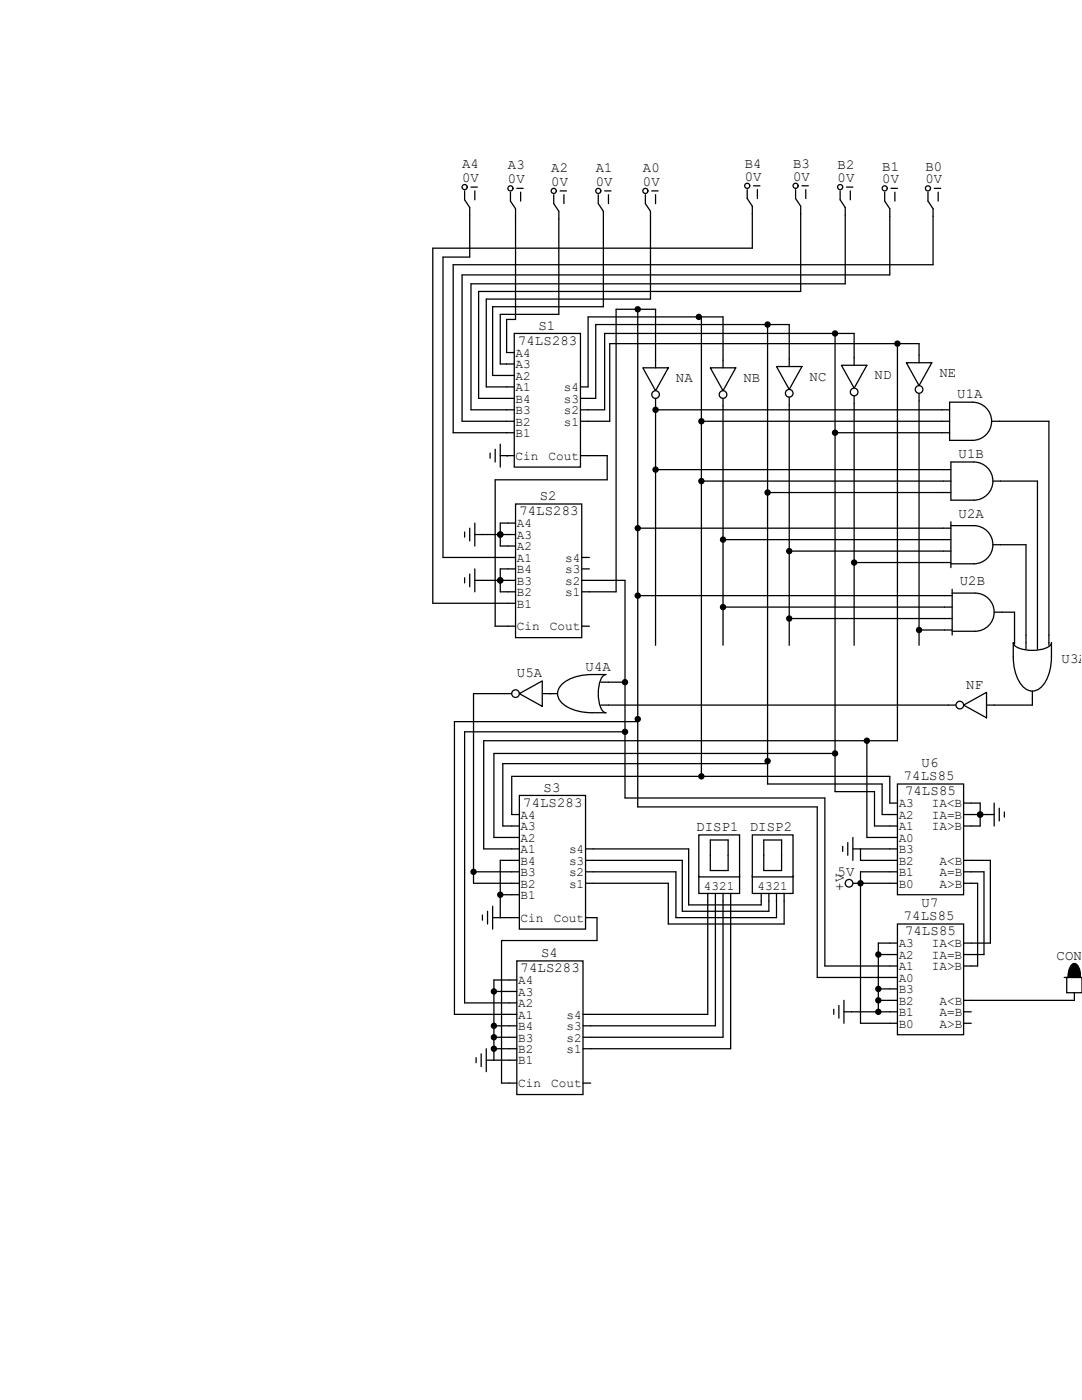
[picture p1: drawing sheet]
<svg xmlns="http://www.w3.org/2000/svg" width="216mm" height="279mm" viewBox="0 0 216 279" stroke-linecap="round" stroke-linejoin="round" font-family="sans-serif">
<g fill="none" stroke="#000" stroke-width=".25">
<path d="M92.7 38.1v1.8l1 1.5v1.5M94 37.3h1.2M94.7 38.1v1.8M101.9 38.4v1.7l1 1.6v1.5M103.1 37.6h1.3M103.9 38.4v1.7M110.5 38.9v1.7l1 1.6v1.5M111.8 38.1h1.2M112.5 38.9v1.7M119.4 38.9v1.7l1 1.6v1.5M120.6 38.1h1.3M121.4 38.9v1.7"/>
<path d="M128.8 38.9v1.7l1 1.6v1.5M130 38.1h1.3M130.8 38.9v1.7M149.1 37.8v1.8l1 1.5v1.6M150.4 37.1h1.2M151.1 37.8v1.8M158.7 37.8v1.8l1.1 1.5v1.6M160 37.1h1.3M160.8 37.8v1.8M167.6 38.1v1.8l1.1 1.5v1.5M168.9 37.3h1.3M169.7 38.1v1.8"/>
<path d="M176.5 38.4v1.7l1 1.6v1.5M177.8 37.6h1.3M178.6 38.4v1.7M185.2 38.4v1.7l1 1.6v1.5M186.4 37.6h1.3M187.2 38.4v1.7M168.4 199.6v4.6M166.4 201.4v1M167.4 200.7v2.5M168.4 201.9h1.5"/>
<circle cx="92.7" cy="37.3" r=".51"/>
<circle cx="101.9" cy="37.6" r=".51"/>
<circle cx="110.5" cy="38.1" r=".51"/>
<circle cx="119.4" cy="38.1" r=".51"/>
<circle cx="128.8" cy="38.1" r=".51"/>
<circle cx="149.1" cy="37.1" r=".51"/>
<circle cx="158.7" cy="37.1" r=".51"/>
<circle cx="167.6" cy="37.3" r=".51"/>
<circle cx="176.5" cy="37.6" r=".51"/>
<circle cx="185.2" cy="37.6" r=".51"/>
</g>
<path d="M213.7 192.7a.73 .73 0 0 1 1.3 0 4.9 4.9 0 0 1 0 4.8 .73 .73 0 0 1-1.3 0 4.9 4.9 0 0 1 0-4.8z" fill-rule="evenodd" fill="#000" stroke="#000" stroke-width=".25"/>
<path d="M212.9 195.1h3v3h-3z" fill-rule="evenodd" fill="#fff" stroke="#000" stroke-width=".25"/>
<path d="M170.2 176.3h1.5M212.3 195.1h3.4M214.4 198.1v1.5" fill="none" stroke="#000" stroke-width=".25"/>
<circle cx="169.4" cy="176.3" r=".76" fill="#fff" stroke="#000" stroke-width=".25"/>
<path d="M168.1 168.9v1M169.2 168.1v2.6M170.2 167.1v4.6M170.2 169.4h1.5M196.8 162.6h1.6M198.4 160.3v4.5M199.4 161.3v2.5M200.4 162.1v1" fill="none" stroke="#000" stroke-width=".25"/>
<path d="M179.1 184.4h13.2v22.1h-13.2z" fill-rule="evenodd" fill="#fff" stroke="#000" stroke-width=".25"/>
<g fill="none" stroke="#000" stroke-width=".25">
<path d="M177.5 188.2h1.6M177.5 190.5h1.6M177.5 192.8h1.6M177.5 195.1h1.6M177.5 197.4h1.6M177.5 199.6h1.6M192.3 188.2h1.5M192.3 190.5h1.5M192.3 192.8h1.5M192.3 199.6h1.5M177.5 201.9h1.6M177.5 204.2h1.6"/>
<path d="M192.3 201.9h1.5M192.3 204.2h1.5"/>
</g>
<path d="M179.1 156.5h13.2v22.1h-13.2z" fill-rule="evenodd" fill="#fff" stroke="#000" stroke-width=".25"/>
<g fill="none" stroke="#000" stroke-width=".25">
<path d="M177.5 160.3h1.6M177.5 162.6h1.6M177.5 164.8h1.6M177.5 167.1h1.6M177.5 169.4h1.6M177.5 171.7h1.6M177.5 174h1.6M177.5 176.3h1.6M192.3 160.3h1.5M192.3 162.6h1.5M192.3 164.8h1.5M192.3 171.7h1.5"/>
<path d="M192.3 174h1.5M192.3 176.3h1.5M96.3 182.6v1M97.3 181.9v2.5M98.3 180.8v4.6M98.3 183.1h1.5"/>
</g>
<g fill="#fff" stroke="#000" stroke-width=".25">
<path d="M150.1 174.8h8.1v3.5h-8.1z" fill-rule="evenodd"/>
<path d="M150.1 166.6h8.1v8.4h-8.1z" fill-rule="evenodd"/>
</g>
<path d="M151.9 178.3v1.5M152.4 167.6h3.6v6.1h-3.6zM153.4 178.3v1.5M154.9 178.3v1.5M156.5 178.3v1.5" fill="none" stroke="#000" stroke-width=".25"/>
<g fill="#fff" stroke="#000" stroke-width=".25">
<path d="M139.4 174.8h8.2v3.5h-8.2z" fill-rule="evenodd"/>
<path d="M139.4 166.6h8.2v8.4h-8.2z" fill-rule="evenodd"/>
</g>
<path d="M100.6 138.4h1.5M103.6 138.4l4.6-2.5v5.1zM108.2 138.4h1.5M141.2 178.3v1.5M141.7 167.6h3.6v6.1h-3.6zM142.7 178.3v1.5M144.3 178.3v1.5M145.8 178.3v1.5M95 211.1v1M96 210.3v2.6M97 209.3v4.6M97 211.6h1.6" fill="none" stroke="#000" stroke-width=".25"/>
<g fill="#fff" stroke="#000" stroke-width=".25">
<path d="M103.1 191.8h13.2v26.6h-13.2z" fill-rule="evenodd"/>
<circle cx="102.9" cy="138.4" r=".76"/>
</g>
<g fill="none" stroke="#000" stroke-width=".25">
<path d="M101.6 195.6h1.5M101.6 197.9h1.5M101.6 200.2h1.5M101.6 202.4h1.5M101.6 204.7h1.5M101.6 207h1.5M101.6 209.3h1.5M101.6 211.6h1.5M101.6 216.2h1.5M116.3 202.4h1.6M116.3 204.7h1.6M116.3 207h1.6"/>
<path d="M116.3 209.3h1.6M116.3 216.2h1.6"/>
</g>
<path d="M103.6 158.7h13.2v26.7h-13.2z" fill-rule="evenodd" fill="#fff" stroke="#000" stroke-width=".25"/>
<g fill="none" stroke="#000" stroke-width=".25">
<path d="M109.7 138.4h1.6M112 136.7a8.3 8.3 0 0 1 6.1-2.1h2.8a1.68 1.68 0 0 0-1.2 1.4 7.5 7.5 0 0 0 .5 5.9l.7 .3a16 16 0 0 1-6.8-.7 3.8 3.8 0 0 1-2.8-3.1v-.6zM119.9 136.1h1.5M119.9 140.7h1.5M189.2 140.7h1.6M192.3 140.7l4.5-2.5v5.1zM196.8 140.7h1.6M102.1 162.6h1.5M102.1 164.8h1.5M102.1 167.1h1.5M102.1 169.4h1.5M102.1 171.7h1.5"/>
<path d="M102.1 174h1.5M102.1 176.3h1.5M102.1 178.6h1.5M116.8 169.4h1.6M116.8 171.7h1.6M116.8 174h1.6M116.8 176.3h1.6M102.1 183.1h1.5M116.8 183.1h1.6"/>
</g>
<circle cx="191.5" cy="140.7" r=".76" fill="#fff" stroke="#000" stroke-width=".25"/>
<g fill="none" stroke="#000" stroke-width=".25">
<path d="M180.8 72.4h5.1l-2.5 4.6zM183.4 70.9v1.5M183.4 78.5v1.5M188 81.8h1.5M188 84.1h1.5M188 86.4h1.5M188.2 93.7h1.5M188.2 96h1.5M188.2 98.3h1.5M189.5 80.3h4.6a3.8 3.8 0 0 1 3.8 3.8 3.8 3.8 0 0 1-3.8 3.8h-4.6zM189.7 92.2h4.6a3.8 3.8 0 0 1 3.8 3.8 3.8 3.8 0 0 1-3.8 3.8h-4.6zM197.9 84.1h1.5"/>
<path d="M198.1 96h1.5M188.2 105.4h1.5M188.2 107.7h1.5M188.2 110h1.5M188.2 112.3h1.5M188.5 118.9h1.5M189.7 104.9h4.6a3.8 3.8 0 0 1 3.8 3.8 3.8 3.8 0 0 1-3.8 3.8h-4.6M189.7 104.1v9.2M190 118.4h4.6a3.8 3.8 0 0 1 3.8 3.8 3.8 3.8 0 0 1-3.8 3.8h-4.6M190 117.6v9.1M198.1 108.7h1.5M188.5 121.2h1.5"/>
<path d="M188.5 123.4h1.5M188.5 125.7h1.5M198.4 122.2h1.5M202.2 128.3a1.68 1.68 0 0 0 1.4 1.2 7.5 7.5 0 0 0 5.8-.6l.4-.6a16 16 0 0 1-.7 6.8 3.8 3.8 0 0 1-3.1 2.8 3.8 3.8 0 0 1-3.1-2.8 10.9 10.9 0 0 1-.7-4zM202.4 126.7v1.8M204.7 126.7v2.8M206 137.9v1.5M207 126.7v2.8M209.3 126.7v2.1"/>
</g>
<circle cx="183.4" cy="77.7" r=".76" fill="#fff" stroke="#000" stroke-width=".25"/>
<path d="M167.9 72.9h5.1l-2.6 4.6zM170.4 71.4v1.5M170.4 79v1.5" fill="none" stroke="#000" stroke-width=".25"/>
<circle cx="170.4" cy="78.2" r=".76" fill="#fff" stroke="#000" stroke-width=".25"/>
<path d="M154.9 73.2h5.1l-2.5 4.5zM157.5 71.6v1.6M157.5 79.2v1.6" fill="none" stroke="#000" stroke-width=".25"/>
<circle cx="157.5" cy="78.5" r=".76" fill="#fff" stroke="#000" stroke-width=".25"/>
<path d="M141.7 73.4h5.1l-2.5 4.6zM144.3 71.9v1.5M144.3 79.5v1.5" fill="none" stroke="#000" stroke-width=".25"/>
<circle cx="144.3" cy="78.7" r=".76" fill="#fff" stroke="#000" stroke-width=".25"/>
<path d="M128.3 73.4h5l-2.5 4.6zM130.8 71.9v1.5M130.8 79.5v1.5" fill="none" stroke="#000" stroke-width=".25"/>
<circle cx="130.8" cy="78.7" r=".76" fill="#fff" stroke="#000" stroke-width=".25"/>
<path d="M97.8 90.4v1M98.8 89.7v2.5M99.8 88.6v4.6M99.8 90.9h1.5M92.7 106.2v1M92.7 115.3v1M93.7 105.4v2.5M93.7 114.6v2.5M94.7 104.4v4.6M94.7 113.5v4.6M94.7 115.8h1.6M94.7 106.7h1.6" fill="none" stroke="#000" stroke-width=".25"/>
<path d="M102.9 100.6h13.2v26.7h-13.2z" fill-rule="evenodd" fill="#fff" stroke="#000" stroke-width=".25"/>
<g fill="none" stroke="#000" stroke-width=".25">
<path d="M101.3 104.4h1.6M101.3 106.7h1.6M101.3 109h1.6M101.3 111.3h1.6M101.3 113.5h1.6M101.3 115.8h1.6M101.3 118.1h1.6M116.1 111.3h1.5M116.1 113.5h1.5M116.1 115.8h1.5M116.1 118.1h1.5M101.3 120.4h1.6"/>
<path d="M101.3 125h1.6M116.1 125h1.5"/>
</g>
<path d="M102.6 66.5h13.2v26.7h-13.2z" fill-rule="evenodd" fill="#fff" stroke="#000" stroke-width=".25"/>
<g fill="none" stroke="#000" stroke-width=".25">
<path d="M93.7 42.9v8.4h-5.3v60h12.9M102.9 43.2v20.6h-1.8v6.6h1.5M111.5 43.7v19h-11.7v9.9h2.8M120.4 43.7v17.5h-22.1v13.7h4.3M129.8 43.7v16h-32.8v17.5h5.6M150.1 42.7v6.8h-63.7v70.9h14.9M159.8 42.7v15.5h-64.3v21.3h7.1M168.7 42.9v13.7h-74.7v25.2h8.6M177.5 43.2v11.7h-85.3v29.2h10.4M186.2 43.2v9.6h-95.8v33.6h12.2M127.3 61.7v99.3h35.8v34.1h14.4M130.8 71.9v-10.2h-7.9v56.4h-5.3"/>
<path d="M140 63.2v91.7M144.3 71.9v-8.7h-27v14h-1.5M153.2 64.8v91.7h22.8v6.1h1.5M157.5 71.6v-6.8h-38.6v14.7h-3.1M166.6 66.5v91.5h7.9v6.8h3M170.4 71.4v-4.9h-49.8v15.3h-4.8M179.1 68.6v79.2h-82.6v21.6h5.6M183.4 70.9v-2.3h-61.7v15.5h-5.9M101.1 90.9h1.5M115.8 90.9h5.4v4.9h-22.4v29.2h2.5M130.8 81.8h57.2M130.8 81v47.8"/>
<path d="M130.8 93.7h57.4M140 84.1h48M140 96h48.2M144.3 81v47.8M153.2 98.3h35M157.5 80.8v48M166.6 86.4h21.4M170.4 80.5v48.3M183.4 80v48.8M199.4 84.1h9.9v42.6M199.6 96h7.4v30.7M96.3 115.8h5"/>
<path d="M96.3 106.7h5M101.3 104.4h-1.5v4.6h1.5M101.3 113.5h-1.5v4.6h1.5M117.6 115.8h7.1v43.5h39.9v33.5h12.9M127.3 118.9h61.2M127.3 105.4h60.9M144.3 107.7h43.9M157.5 110h30.7M170.4 112.3h17.8M199.6 108.7h5.1v18M100.6 138.4h-6.1v37.9h7.6M109.7 138.4h.1"/>
<path d="M121.4 136.1h3.3M144.3 121.2h44.2M157.5 123.4h31M183.4 125.7h5.1M199.9 122.2h2.5v4.5M206 139.4v1.3h-7.6M121.4 140.7h67.8M124.7 146h-32v54.2h8.9M127.3 144h-36.6v58.4h10.9M153.2 152.4h-52.9v12.4h1.8M166.6 150.4h-68v16.7h3.5M173 147.8v19.3h4.5"/>
<path d="M94.5 174h7.6M99.8 178.6h2.3M102.1 171.7h-2.3v11.4h2.3M118.4 174h16.5v9.1h20v-3.3M118.4 176.3h14.9v8.1h23.2v-4.6M118.4 171.7h17.7v10.2h17.3v-2.1M118.4 169.4h19v11.2h14.5v-.8M141.2 179.8v22.6h-23.3M142.7 179.8v24.9h-24.8M144.3 179.8v27.2h-26.4M145.8 179.8v29.5h-27.9M171.7 176.3h.1"/>
<path d="M171.7 176.3h5.8M177.5 174h-5.8v30.2h5.8M177.5 169.4h-5.8v2.3h5.8M177.5 160.3v-5.4h-75.4v7.7M193.8 160.3h1.8v4.5h-1.8M193.8 176.3h1.3v16.5h-1.3M193.8 171.7h3.8v16.5h-3.8M193.8 174h2.5v16.5h-2.5M193.8 162.6h3M98.6 197.9h3M101.6 195.6h-3v16h3M118.4 183.1h.7v4.6h-19v28.5h1.5"/>
<path d="M175.3 199.6h2.2M175.3 190.5h2.2M175.3 197.4h2.2M177.5 188.2h-2.2v13.7M193.8 199.6h20.6M98.6 204.7h3M98.6 207h3M98.6 209.3h3M169.9 201.9h7.6"/>
</g>
<g fill="#000" stroke="#000" stroke-width=".25">
<circle cx="127.3" cy="61.7" r=".51"/>
<circle cx="139.4" cy="63.2" r=".51"/>
<circle cx="153.2" cy="64.8" r=".51"/>
<circle cx="166.6" cy="66.5" r=".51"/>
<circle cx="179.1" cy="68.6" r=".51"/>
<circle cx="130.8" cy="93.7" r=".51"/>
<circle cx="130.8" cy="81.8" r=".51"/>
<circle cx="140" cy="84.1" r=".51"/>
<circle cx="140" cy="96" r=".51"/>
<circle cx="153.2" cy="98.3" r=".51"/>
<circle cx="166.6" cy="86.4" r=".51"/>
<circle cx="99.8" cy="115.8" r=".51"/>
<circle cx="99.8" cy="106.7" r=".51"/>
<circle cx="127.3" cy="118.9" r=".51"/>
<circle cx="127.3" cy="105.4" r=".51"/>
<circle cx="144.3" cy="107.7" r=".51"/>
<circle cx="157.5" cy="110" r=".51"/>
<circle cx="170.4" cy="112.3" r=".51"/>
<circle cx="124.7" cy="136.1" r=".51"/>
<circle cx="144.3" cy="121.2" r=".51"/>
<circle cx="157.5" cy="123.4" r=".51"/>
<circle cx="183.4" cy="125.7" r=".51"/>
<circle cx="124.7" cy="146.1" r=".51"/>
<circle cx="127.3" cy="143.5" r=".51"/>
<circle cx="140" cy="154.9" r=".51"/>
<circle cx="153.2" cy="151.9" r=".51"/>
<circle cx="166.6" cy="150.4" r=".51"/>
<circle cx="173" cy="147.8" r=".51"/>
<circle cx="94.5" cy="174" r=".51"/>
<circle cx="99.8" cy="178.6" r=".51"/>
<circle cx="171.7" cy="176.3" r=".51"/>
<circle cx="195.6" cy="162.6" r=".51"/>
<circle cx="98.6" cy="197.9" r=".51"/>
<circle cx="175.3" cy="190.5" r=".51"/>
<circle cx="175.3" cy="199.6" r=".51"/>
<circle cx="175.3" cy="197.4" r=".51"/>
<circle cx="98.6" cy="204.7" r=".51"/>
<circle cx="98.6" cy="209.3" r=".51"/>
<circle cx="98.6" cy="207" r=".51"/>
<circle cx="175.3" cy="201.9" r=".51"/>
</g>
<g font-size="2.8">
<text x="92.2" y="33.5">A4</text>
<text x="101.3" y="33.8">A3</text>
<text x="110" y="34.3">A2</text>
<text x="118.9" y="34.3">A1</text>
<text x="128.3" y="34.3">A0</text>
<text x="148.6" y="33.5">B4</text>
<text x="158.2" y="33.5">B3</text>
<text x="167.1" y="33.8">B2</text>
<text x="176" y="34">B1</text>
<text x="184.7" y="34">B0</text>
<text x="92.2" y="36.3">0V</text>
<text x="101.3" y="36.6">0V</text>
<text x="110" y="37.1">0V</text>
<text x="118.9" y="37.1">0V</text>
<text x="128.3" y="37.1">0V</text>
<text x="148.6" y="36.1">0V</text>
<text x="158.2" y="36.1">0V</text>
<text x="167.1" y="36.3">0V</text>
<text x="176" y="36.6">0V</text>
<text x="184.7" y="36.6">0V</text>
<text x="107.4" y="65.8">S1</text>
<text x="103.4" y="68.8">74LS283</text>
<text x="134.9" y="76.2">NA</text>
<text x="148.3" y="76.2">NB</text>
<text x="161.5" y="75.9">NC</text>
<text x="174.5" y="75.7">ND</text>
<text x="187.5" y="75.2">NE</text>
<text x="191" y="79.5">U1A</text>
<text x="191.3" y="91.4">U1B</text>
<text x="107.7" y="99.8">S2</text>
<text x="103.6" y="102.9">74LS283</text>
<text x="191.3" y="103.4">U2A</text>
<text x="191.5" y="116.8">U2B</text>
<text x="103.1" y="135.1">U5A</text>
<text x="116.8" y="133.9">U4A</text>
<text x="192.8" y="137.4">NF</text>
<text x="211.8" y="132.3">U3A</text>
<text x="180.3" y="155.7">74LS85</text>
<text x="183.9" y="153.2">U6</text>
<text x="104.4" y="161">74LS283</text>
<text x="108.5" y="158">S3</text>
<text x="180.6" y="158.8">74LS85</text>
<text x="138.9" y="165.9">DISP1</text>
<text x="149.6" y="165.9">DISP2</text>
<text x="167.1" y="174.8">5V</text>
<text x="168.4" y="177.8" transform="rotate(-90 168.4 177.8)">+V</text>
<text x="180.3" y="183.6">74LS85</text>
<text x="183.9" y="181.1">U7</text>
<text x="107.9" y="191">S4</text>
<text x="180.6" y="186.7">74LS85</text>
<text x="210.8" y="191.5">CONV</text>
<text x="103.9" y="194.1">74LS283</text>
</g>
<g font-size="2.5">
<text x="102.9" y="71.2">A4</text>
<text x="102.9" y="73.5">A3</text>
<text x="102.9" y="75.8">A2</text>
<text x="102.9" y="78.1">A1</text>
<text x="102.9" y="80.3">B4</text>
<text x="102.9" y="82.6">B3</text>
<text x="112.5" y="78.1">s4</text>
<text x="112.5" y="80.3">s3</text>
<text x="112.5" y="82.6">s2</text>
<text x="102.9" y="84.9">B2</text>
<text x="102.9" y="87.2">B1</text>
<text x="112.5" y="84.9">s1</text>
<text x="102.9" y="91.8">Cin</text>
<text x="109.5" y="91.8">Cout</text>
<text x="103.1" y="105.2">A4</text>
<text x="103.1" y="107.5">A3</text>
<text x="103.1" y="109.8">A2</text>
<text x="103.1" y="112.1">A1</text>
<text x="112.8" y="112.1">s4</text>
<text x="103.1" y="114.4">B4</text>
<text x="103.1" y="116.7">B3</text>
<text x="103.1" y="119">B2</text>
<text x="112.8" y="114.4">s3</text>
<text x="112.8" y="116.7">s2</text>
<text x="112.8" y="119">s1</text>
<text x="103.1" y="121.2">B1</text>
<text x="103.1" y="125.8">Cin</text>
<text x="109.7" y="125.8">Cout</text>
<text x="179.3" y="161.1">A3</text>
<text x="185.9" y="161.1">IA&lt;B</text>
<text x="103.9" y="163.4">A4</text>
<text x="103.9" y="165.7">A3</text>
<text x="103.9" y="168">A2</text>
<text x="179.3" y="163.4">A2</text>
<text x="179.3" y="165.7">A1</text>
<text x="179.3" y="168">A0</text>
<text x="185.9" y="163.4">IA=B</text>
<text x="185.9" y="165.7">IA&gt;B</text>
<text x="103.9" y="170.3">A1</text>
<text x="103.9" y="172.6">B4</text>
<text x="113.5" y="170.3">s4</text>
<text x="113.5" y="172.6">s3</text>
<text x="179.3" y="170.3">B3</text>
<text x="179.3" y="172.6">B2</text>
<text x="187.5" y="172.6">A&lt;B</text>
<text x="103.9" y="174.8">B3</text>
<text x="103.9" y="177.1">B2</text>
<text x="103.9" y="179.4">B1</text>
<text x="113.5" y="174.8">s2</text>
<text x="113.5" y="177.1">s1</text>
<text x="140.5" y="177.6">4321</text>
<text x="151.1" y="177.6">4321</text>
<text x="179.3" y="174.8">B1</text>
<text x="179.3" y="177.1">B0</text>
<text x="187.5" y="174.8">A=B</text>
<text x="187.5" y="177.1">A&gt;B</text>
<text x="103.9" y="184">Cin</text>
<text x="110.5" y="184">Cout</text>
<text x="179.3" y="189.1">A3</text>
<text x="179.3" y="191.3">A2</text>
<text x="185.9" y="189.1">IA&lt;B</text>
<text x="185.9" y="191.3">IA=B</text>
<text x="103.4" y="196.4">A4</text>
<text x="179.3" y="193.6">A1</text>
<text x="179.3" y="195.9">A0</text>
<text x="185.9" y="193.6">IA&gt;B</text>
<text x="103.4" y="198.7">A3</text>
<text x="103.4" y="201">A2</text>
<text x="103.4" y="203.3">A1</text>
<text x="113" y="203.3">s4</text>
<text x="179.3" y="198.2">B3</text>
<text x="179.3" y="200.5">B2</text>
<text x="179.3" y="202.8">B1</text>
<text x="187.5" y="200.5">A&lt;B</text>
<text x="187.5" y="202.8">A=B</text>
<text x="103.4" y="205.6">B4</text>
<text x="103.4" y="207.9">B3</text>
<text x="113" y="205.6">s3</text>
<text x="113" y="207.9">s2</text>
<text x="179.3" y="205.1">B0</text>
<text x="187.5" y="205.1">A&gt;B</text>
<text x="103.4" y="210.1">B2</text>
<text x="103.4" y="212.4">B1</text>
<text x="113" y="210.1">s1</text>
<text x="103.4" y="217">Cin</text>
<text x="110" y="217">Cout</text>
</g>
</svg>
